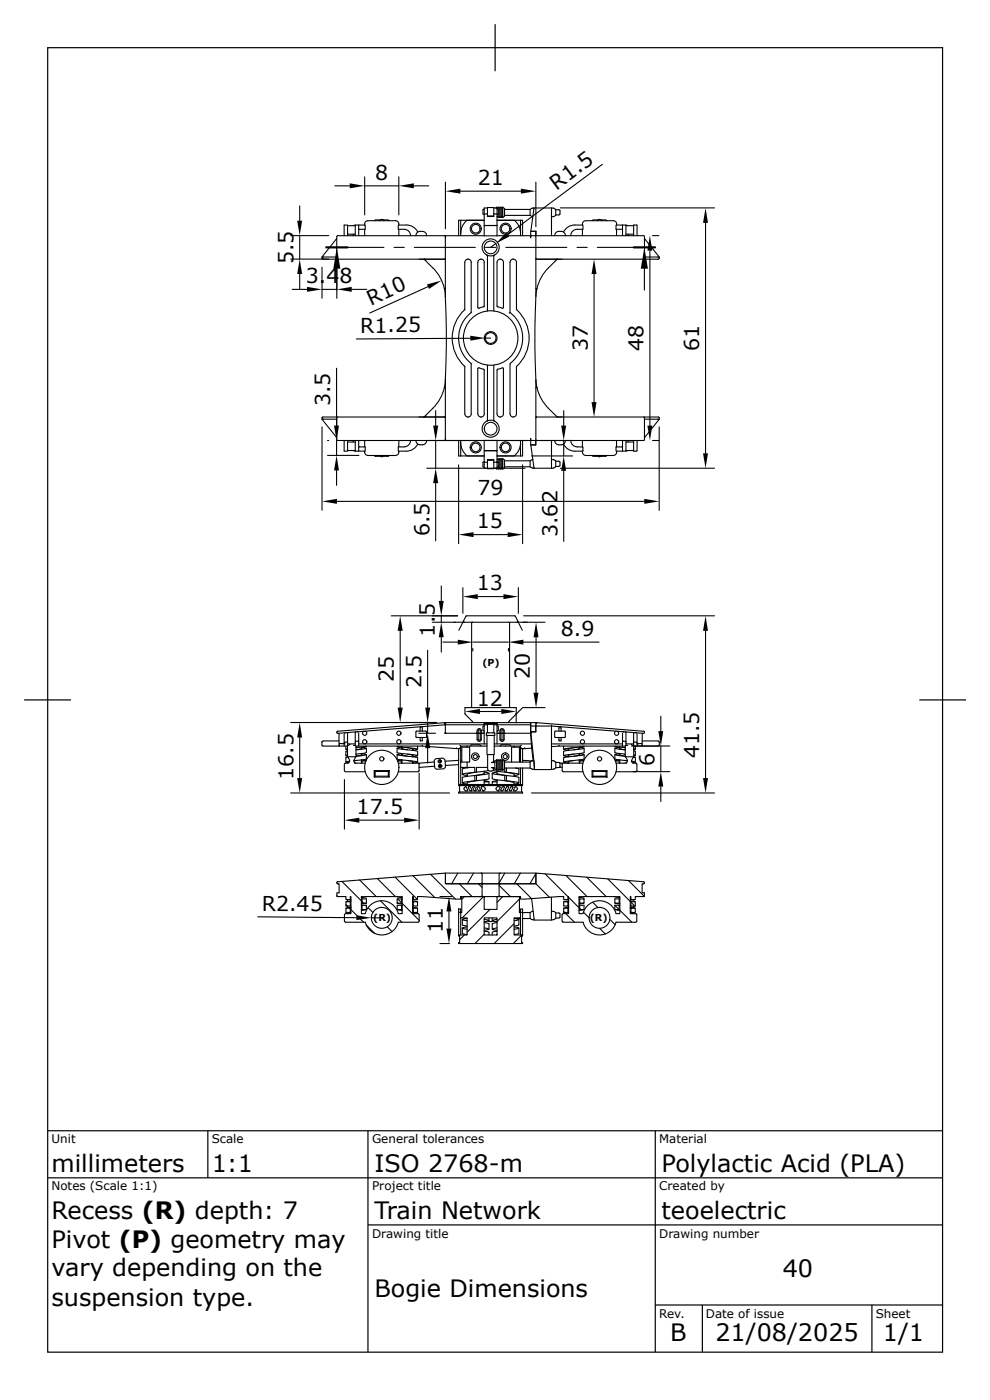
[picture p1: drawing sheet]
<svg xmlns="http://www.w3.org/2000/svg" width="210mm" height="297mm" viewBox="0 0 210 297" stroke-linecap="round" stroke-linejoin="round" font-family="sans-serif">
<g fill="none" stroke="#000" stroke-width=".23">
<path d="M71.1 39.5h3.2M77.4 37.6v8.1M77.4 39.5h7.3M84.7 37.6v8.1M87.9 39.5h3.1M94.6 38.7v9.9M113.8 38.7v9.4M127.9 34.9l-20.1 14.9M61.7 50h8.1M63.6 43.7v3.2M63.6 50v5M63.6 58.2v3.2"/>
<path d="M68.4 56.8v6.6M68.6 55.1h.1M71.5 54.6h-3.1l.2 .4M71.5 50.7l-3.1 3.9M71.5 56.8v6.6M73.1 50.1v-2.3h.7v2.3M73.8 52.5h7.7M73.8 47.9h1.6M73.8 49.7h1.6M75 49.7v.4M75.4 50.1v-2.3h.8v2.3M75.4 47.8l-.4 .1"/>
<path d="M76.2 47.8h1.3l.1 .1v.8h-1.3M76.3 48.7h-.1M77.4 47.8a.89 .89 0 0 1 1.3-.9h4.4a1.45 1.45 0 0 1 1.5 .4l.1 .5M77.4 48.7v1.4M80.6 46.9a.51 .51 0 0 1 .9 0M80.8 46.7h-1.1l-.2 .2M81.4 46.7h1.1l.1 .2M83.7 52.5h2.1M84.7 48.7v1.4M88 52.5h12.9M88.3 50.1a1.15 1.15 0 0 1 1.1-1 1.15 1.15 0 0 1 1.2 1M88.7 49.3a2.65 2.65 0 0 0-2.4-1.5h-1.7v.9a2.17 2.17 0 0 1 2.3 .6l.3 .8"/>
<path d="M90 55.1h.1M90.1 55l.4 .2M94.4 50l.2 .2M94.6 55.1h-4.6a13.9 13.9 0 0 1 3.6 4.1l.8 2.1M94.6 50.2v.3M94.6 50.2h.1M94.6 54.9l-.2 .1h-32.7M94.6 50.2v12.9l.2 7-.2 10.4v12.9M94.6 50.1v.1M97.8 40.6h12.8M97.8 49.6v-2.8h-.4v3.3M97.8 46.8h5"/>
<path d="M97.8 49.6v.5M98.7 55.7v10M98.7 55.7a.68 .68 0 0 1 .7-.7 .68 .68 0 0 1 .7 .7M99.2 46.8a3.6 3.6 0 0 0-1.4 2.8M99.3 55.1h.1M100.1 55.7l-.1 10.7M101.5 55.7v9.6l.1 .2 1.1-.3M101.5 55.7a.68 .68 0 0 1 .7-.7 .68 .68 0 0 1 .6 .7M102.1 55.1h.1M102.8 45.4h.7v.6h1.4v-.6h.6M102.8 44.4l-.2 .1v.9l.2 .2M102.8 55.7v9.3"/>
<path d="M103.1 52.5h2.2M103.4 54.2l.1 .1M103.5 44.2h-.7v3.7h2.7M103.5 45.4v-1.3h1.4v1.3M103.5 54.3v11.8M103.5 46h1.4M103.5 45.9h1.4M104.9 54.3v11.8M104.9 44.2h.9M105 54.2l-.1 .1M105.3 44.2l.2-.2v3.9M105.3 51.7l-1.1 .8"/>
<path d="M105.4 44v.2M105.5 44.4l.3 .1v.9l-.3 .2M105.5 50.1l-33.8-.1-.2 .2v4.7l.2 .1M105.5 50.1h7.2v.4v-.4h1.1v12.9l-.2 7 .2 10.6v13h-1.1v-.5v.5h-7.2v2.1h-2.7v-2.2l-8.2 .1v-.2M105.5 55.7a.68 .68 0 0 1 .7-.7 .68 .68 0 0 1 .7 .7M105.5 47.9h-2.7v2.2M105.5 46h.3M105.5 47.9v2.2M105.5 55.7v9.3M105.8 44.5v-.5h.2v2.2h-.2v-.7M106 44.2h.2M106 46h.2"/>
<path d="M106.2 55.1h.1M106.2 44h.2v2.2h-.2zM106.4 44.2h.3M106.4 46h.3M106.8 44l.3 .3v1.6l-.3 .3M106.8 44v2.2M106.9 55.7v9.6l-.2 .2-1-.3M107.1 45.7h5.5M107.1 44.5h5.5M107.4 52.5h13M108.3 55.7v10.7l-.2 .1M108.3 55.7a.68 .68 0 0 1 .7-.7 .68 .68 0 0 1 .7 .7"/>
<path d="M108.9 55.1h.1M109.2 46.8h-3.7h5M109.2 46.8a3.6 3.6 0 0 1 1.3 2.8M109.7 55.7v10M110.5 46.8h.5v3.3M110.5 46.8v3.3M112.6 44.5v1.2M112.6 45.7l.3 .3M112.7 50.1h.1M112.9 44.3l-.3 .2M112.9 45.9l.2 .1M113.1 46h.1"/>
<path d="M113.4 44.2l-.7 4.9h1.1M113.8 49.1v1l22.9-.1 .2 .2v4.7l-.2 .1M113.8 55.1h4.5M113.8 49.1h-1.1v1M116.4 56.9l-1.3 1.7-.6 1.3-.5 1.4M117.1 44.2v5.9M117.1 46h.4M117.7 44.3l.3 .2v1.2l-.3 .3M117.7 45.9l-.2 .1M117.7 44.2h-4.8M117.8 50.1a1.15 1.15 0 0 1 1.1-1 1.15 1.15 0 0 1 1.1 1M118 44.6h.7l.2 .2"/>
<path d="M118.3 55.1l-1.9 1.8M118.3 55l-.4 .2M118.9 44.8v.6M118.9 45.4l-.2 .2-.7 .1M119 44.2h32.7M119.7 49.3a2.65 2.65 0 0 1 2.4-1.5h1.7v.9a2.15 2.15 0 0 0-2.3 .6l-.3 .8M122.5 52.5h2.2M123.7 48.7v1.4M126.1 58.2v27.2M126.8 52.5h7.8M126.9 46.9a.51 .51 0 0 1 .9 0M127 46.7h-1.1l-.2 .2"/>
<path d="M127.6 46.7h1.1l.2 .2M130.9 47.6v.2M130.9 48.7v1.4M130.9 47.6a1.21 1.21 0 0 0-1.5-.7h-4.2a1.2 1.2 0 0 0-1.5 .7v.2M132.2 47.8h-1.4v.9h1.4M132.2 47.8h.7v2.3M132.2 47.8v2.3M132.9 47.9h1.7M132.9 49.7h1.7M132.9 47.8l.5 .1M133.4 49.7v.4M134.6 50.1v-2.3h.7v2.3"/>
<path d="M136.8 57.1v4.5M136.9 54.6h3.1v.3l-.2 .2-25.8-.1-.2-.1M136.9 50.7l3.1 3.9M138 53.2v37.2M138.6 50h1.3M149.8 47.3v49M62 61.5h3.2M68.4 61.5h3.1M71.5 78.2v12.2M74.7 61.5h3.2M90.9 60.9l-12.4 5.6M94.3 61.3h.2"/>
<path d="M94.4 61.3l.2 1.6M94.5 61.3h.1M94.6 62.9v.2M98.6 65.8a8.2 8.2 0 0 0 .1 12.1v10a.69 .69 0 0 0 .7 .7 .69 .69 0 0 0 .7-.7l-.1-10.7M98.7 65.7v.1M99.9 71.8l-24.2 .2M100 66.4a6.8 6.8 0 0 0 0 10.7M101.6 78.1l1.1 .3 .1 .2v9.3a.69 .69 0 0 1-.6 .7 .69 .69 0 0 1-.7-.7zM102.8 65l-.1 .2M103 71.8h1.2M103.5 77.6l-.1 11.8M104.9 77.6l.1 11.8"/>
<path d="M105.5 65l.2 .2M105.6 78.5l1.1-.4 .2 .2v9.6a.68 .68 0 0 1-.7 .7 .68 .68 0 0 1-.7-.7zM108.3 66.4a6.9 6.9 0 0 1 0 10.9M109.7 65.7v.1M109.7 65.8a8.2 8.2 0 0 1 0 12.1v10a.68 .68 0 0 1-.7 .7 .68 .68 0 0 1-.7-.7v-10.6M113.8 62.9h.1M113.8 61.3h.1M113.8 61.3h.2M114 61.3l-.2 1.6M68.4 89l3.1 4M68.4 90.7v17.7M68.6 88.6h25.8l.2 .2"/>
<path d="M68.6 88.6l-.2 .4h3.1M69.6 93.6h.2M69.6 96.7h6.6M71.5 93.6v3.1M71.5 99.9v3.2M71.7 88.6l-.2 .2v4.6l.2 .2h40.4M73.1 93.6v2.2h.7v-2.2M73.8 95.7h1.6M73.8 93.9h1.6M75 93.5v.4M75 95.7l.4 .1M75.4 93.6v2.2h.8v-2.2"/>
<path d="M76.2 94.9h.1M76.3 94.9h1.3v.8l-.1 .1h-1.3M77.4 95.8a1.11 1.11 0 0 0 1.6 .9h4.1a1.21 1.21 0 0 0 1.6-.7v-.2M77.4 93.6v1.3M79.5 96.7l.2 .2h1.1M80.6 96.7a.5 .5 0 0 0 .5 .3 .5 .5 0 0 0 .4-.3M82.6 96.7l-.1 .2h-1.1M84.7 93.6v1.3M87.2 93.5a1.38 1.38 0 0 1-1.4 1.4h-1.2v.9a4.2 4.2 0 0 0 3.5-.7l.6-.8M88.3 93.6a.85 .85 0 0 0 .9 .9M89 88.6h1M89.2 94.5h.5"/>
<path d="M90 88.6h4.6M90.5 88.4l-.4 .2M90.6 93.6a.85 .85 0 0 1-.9 .9M90.6 99.4h20.9M92.5 87.2v3.2M92.5 93.6v5.8M94.3 82.3h.2M94.4 82.3l-.5 1.4-.6 1.3a15.5 15.5 0 0 1-3.3 3.6M94.5 82.3h.1M94.6 80.5v.2M94.6 93.1v.3M94.6 80.7l-.2 1.6"/>
<path d="M94.6 93.4l-.2 .2M94.6 93.4h.1M97.4 93.6v3.2h5.4M97.4 98.7v16.8M97.8 94a3.6 3.6 0 0 0 1.4 2.8M97.8 93.6v3.2M99.3 88.6h.1M102.1 88.6h.1M102.8 98l-.2 .2v.9l.2 .1M102.8 98.2v1.2M103.5 98.2v1.3h1.4v-1.3M103.5 97.6h1.4"/>
<path d="M103.5 97.7h1.4M105.4 99.4v.2M105.5 98.2h-.6v-.6h-1.4v.6h-.7v-2.5h2.7v3.9l-.2-.2M105.5 98l.3 .2v.9l-.3 .1M105.5 97.6h.3M105.8 98.2v-.8h.2v2.2h-.2v-.5M106 97.6h.2M106.2 88.6h.1M106.2 97.4h.2v2.2h-.2zM106.4 97.6h.3M106.7 97.4l.4 .3v1.6l-.3 .3zM106.8 97.4v2.2"/>
<path d="M107.1 97.9h5.5M107.1 99.1h5.5M107.3 96.8h1.9M108.9 88.6h.1M110.5 93.6v3.2M110.6 94a3.6 3.6 0 0 1-1.4 2.8M111 93.6v3.2h-5.5M111 98.7v16.8M112.6 97.9v1.2M112.6 99.1l.3 .3M112.7 93.6h.1M112.7 93.6v.9"/>
<path d="M112.7 94.5l.7 4.9M112.9 96.8h8.7M112.9 97.7l-.3 .2M113.1 97.6h.1M113.1 97.6l-.2 .1M113.8 93.6v.9h-1.1M113.8 80.7l.2 1.6M113.8 82.3h.1M113.8 82.3h.2M114 88.6l-.2 .2M114 82.3l.5 1.4 .6 1.3 1.3 1.7M116.4 86.7l1.9 1.9h-4.5"/>
<path d="M117.1 93.6v5.8M117.1 97.6h.5a.77 .77 0 0 1 .4 1.1v.4l-.5 .3h-4.6M117.8 93.6a.85 .85 0 0 0 .9 .9M118 98h.7l.2 .2v.8l-.9 .1M118.6 94.5h.6M119 99.4h32.7M119.4 88.6h-1.1h21.5h.1l.1 .4M119.7 87.2v3.2M119.7 93.6v3.2M120 93.6a.85 .85 0 0 1-.8 .9M121.2 93.5a1.38 1.38 0 0 0 1.3 1.4h1.3v.9a4.2 4.2 0 0 1-3.5-.7l-.6-.8M123.7 95.8a1.13 1.13 0 0 0 1.5 .9h4.2a1.23 1.23 0 0 0 1.5-.7"/>
<path d="M123.7 93.6v1.3M125.7 96.7l.2 .2h1.1M126.9 96.7a.5 .5 0 0 0 .4 .3 .5 .5 0 0 0 .5-.3M128.9 96.7l-.2 .2h-1.1M130.9 93.6v1.3M130.9 95.8v.3M132.2 93.6v2.2M132.2 94.9h-1.4v.9h1.4M132.9 93.6v2.2h-.7M132.9 95.7h1.7M132.9 93.9h1.7M133.4 95.7l-.5 .1"/>
<path d="M133.4 93.5v.4M134.6 93.6v2.2h.7v-2.2M136.7 88.6l.2 .2v4.6l-.2 .2h-22.7l-.2-.2M136.9 89h3.1l-3.1 4M138.6 93.6h1.3M140 90.7v17.7M71.5 106.5h65.3M92.5 102.6v12.3M100.6 113.6h7.2M119.7 100v15M83.1 130.8h14.1M85 134v16.3"/>
<path d="M90.8 138.1v12.2M91.8 132.2h6.8M93.7 124.5v3.1M93.7 130.8v1.4M93.7 135.3v3.2M94.1 136.4h3.1M98.3 124.8v5.5M98.6 132.2h11.2M98.6 132.2l-.2-.3-1 2M100.3 132.1l-.1 .2v18M100.4 137.7v.6M100.4 136.4h7.6"/>
<path d="M101.5 126.7h5.4M108 137.7v.6M108 132.1l.2 .2M108.2 132.3v18M109.4 130.9l1.5 3M109.5 130.9l-10.4-.1-.7 1.1M109.8 132.2h5.9M110 131.9l-.2 .3M110.1 124.8v5.5M111.1 136.4h16.1M111.2 130.8h40.5M113.8 135.3v11.8"/>
<path d="M149.8 134v31.3M61.7 153.5h31M63.6 156.6v8.7M68.4 157.6v.7l.2 .1M68.4 157.6h.1M68.6 158.5h5.2M71.7 155.3l-.2 .2 .2 .3 22.9-1.9v1.8M72 157.4h-3.4l-.2 .2M72 155.7v2.1l1.1 .2M72 158.3h.1M72 158.2v.1M72 158.3l.1 .1"/>
<path d="M72.1 158l-.1 .2M73.1 158h.1M73.1 156v2.5M73.2 157.7h.6M73.2 157.6l-.1 .1M73.4 155.6l-.2 .1M73.4 158.5v.6M73.7 155.6l.1 2.9M73.8 159l-.4 .1 .4 .2M73.8 159.5l-.4 .1v.9M73.8 158h1.6M74.3 158.1l-.5 .2"/>
<path d="M75.1 158.3h.3M75.5 155.5l-.1 2.9 .2 .1v2.2h-1.8v-2.2M75.6 158.5h.6M75.6 158.8h.1M75.8 155.4l.3 .1M76.2 157.5l-.1-.1-.7 .2M76.2 155.7v2.8M76.2 158h27.2M76.7 158.8l.2 .1-.2 .1-1.1 .3 2.2-.4-1.1-.2v.3M77.5 155.3a.45 .45 0 0 1 .3 .7 .45 .45 0 0 1-.7 0 .45 .45 0 0 1 .2-.7M77.8 158.5l-2.2 .3M77.8 158.9v.9l-2.2 .4"/>
<path d="M84.3 158.5l4.4 .6-1.1 .3v-.4M84.3 158.9l.1 1 4.3 .6-1.1 .2v-.3M85.4 159v-.3l-1.1 .2 4.3 .6 .1 1M85.4 158.8l-.2 .1 .2 .1 1.1 .3M86.5 158.8l1.3 .3-.2 .2M88.3 155.5l.1 1.1h2l.2-.1M88.7 158.5v.6M88.9 155.7h3.6M89.2 155.3v-.9h.5v.9M89.2 156.6v.8h.5v-.8M89.7 158.3v.2h-13.5M89.7 158.5l7.2 .5"/>
<path d="M90.6 155.5v1M90.6 155.5l-.2-.2h-1.9l-.2 .2M90.8 153.5v2.2M90.8 158.9v3.2M94.4 155.7h8.4h-1.5v1.3M94.4 153.7l.2-.2v.4l-.2-.1M94.5 153.5h.1M94.6 153.5h19.2M94.6 153.5h.1M94.6 153.5l-22.9 1.8M94.6 155.6l.2 .1M94.6 153.5v.4h8.2"/>
<path d="M96.9 158.8v.2h.9M97.7 158.3l.1 .2M97.8 158.5h1.4M97.8 159v7.6h-.4v.2h13.6v-.2h-.5v-3.5M97.8 158.7h1.9v3.2h-1.9M97.8 158.7v.3l-.1-.2M97.8 158.5v.2M97.8 159h-.4v7.6M97.8 159.4h.3M98.1 158.7v3.2M98.8 151.7l1.6 1.8M98.8 151.7l-.1-1.4h10.9v3.3"/>
<path d="M99.2 158.5h4.2M99.2 158.5v.2M99.8 158.5a1.85 1.85 0 0 1 1.7-.3h.4l.3 .3M101.3 155.2v.4l-.2 .1M101.3 157a.45 .45 0 0 0 .5 .5 .45 .45 0 0 0 .4-.5M101.3 155.2a.45 .45 0 0 1 .5-.5 .45 .45 0 0 1 .4 .5M101.5 155.2l.1 1.8 .2 .2 .2-.2v-1.8M101.6 155.2l.2-.2 .2 .2M101.9 151.1h4.5M102.2 155.2v1.8M102.8 153.9v-.2h2.7v4.3M102.8 154.1l-.2 .2v.9l.2 .1"/>
<path d="M102.8 153.9v4.1M102.8 153.6h2.7v.1h-2.7zM102.8 153.9h.7M103.3 155.6h1.8v.6h-1.8zM103.4 156.2v4.1h1.5v-4.1M103.5 155.6v-1.8h1.4v1.8M104.9 153.9h7.8v-.4v.7h1.1v1.2h-1.1v.3M104.9 158.5h5.6M105.5 154.1l.3 .2v.9l-.3 .1M106.2 155.2v1.8a.45 .45 0 0 0 .4 .5 .45 .45 0 0 0 .5-.5v-1.3h-1.6h7.2M106.2 155.2a.45 .45 0 0 1 .4-.5 .45 .45 0 0 1 .5 .5M106.2 158.5a1.85 1.85 0 0 1 1.6-.3h.5l.2 .3"/>
<path d="M106.4 155.2v1.8l.2 .2 .2-.2v-1.8M106.4 155.2l.2-.2 .2 .2M107.1 155.2v.4l.2 .1M107.3 159.9h.1M107.3 159.9a.8 .8 0 0 0-.8 .8 .8 .8 0 0 0 .8 .8M107.4 159.9a.8 .8 0 0 1 .7 .8 .8 .8 0 0 1-.7 .8M108.2 153.1l-.3 .4M109.2 158.5v.2h1.3M109.2 158.7h-.6v3.2M109.6 151.6v.1M110.3 158.7v3.2M110.3 159.4h.2"/>
<path d="M110.5 159h.5v2.9M110.5 158.7v.3l.2-.2M110.5 158.5v.2M110.5 159v2.9M110.5 159h.9M110.7 158.3l-.2 .2M111 159h.1M111 150.3l-2.8 2.8M111.1 150.3h4.6M111.4 158.8v.2M112.7 153.9v1.8M112.7 155.7l.1 2.3h-7.9"/>
<path d="M112.7 155.7h.1M112.7 154.2l.8 9.3M112.9 158v.7M112.9 158.7l.3 2.9M112.9 158.9l-1.5 .1M113.8 153.9l.2 .3M113.8 153.5v1.9h-1.1v.3M113.8 153.5h.1M114 153.7l-.2-.2 22.9 1.8M117.1 154v.2h-3.1M117.1 158h15.1M117.8 155.5l.2-.2h1.9l.2 .2"/>
<path d="M117.8 155.5v1l.2 .1h1.9l.2-.1M118.7 158.3v.2h13.5M118.7 155.3v-.9h.4v.9M118.7 156.6v.8h.4v-.8M118.7 158.5l-1.6 .1M119.7 158.5v.6M120 155.5v1M121.9 158.8l-1.3 .3 .1 .2M123 158.8l.1 .1-.2 .1-1 .3M123 159v-.3l1 .2-4.2 .6-.1 1M124 158.5l-4.3 .6 1 .3v-.4M124 158.9v1l-4.3 .6 1 .2v-.3"/>
<path d="M130.6 158.5l2.1 .3M130.6 158.9v.9l2.1 .4M130.8 155.3a.45 .45 0 0 0-.3 .7 .45 .45 0 0 0 .8 0 .45 .45 0 0 0-.2-.7M131.6 158.8l-.1 .1 .2 .1 1 .3-2.1-.4 1-.2v.3M132.2 155.7v2.8M132.2 158.5h.6M132.6 155.4l-.3 .1M132.8 157.5h-.6M132.9 155.5v2.9l-.1 .1v2.2h1.8v-2.2M132.9 157.5v.1M132.9 158.3h.4M132.9 158h1.7"/>
<path d="M134 158.1l.6 .2M134.1 158.4h8.1M134.6 159l.3 .1-.3 .2M134.6 159.5l.3 .1v.9M134.6 157.6l.6 .1M134.7 155.6l-.1 .1v2.8M134.7 157.6l-.1 .1M134.9 158.5v.6M135 155.6l.2 .1M135.2 157.6l.1 .1M135.3 158h.1M135.3 156v2.5"/>
<path d="M136.2 158l.2 .2M136.4 158.3l-.1 .1M136.4 157.4h3.3l.3 .2v.7l-.2 .2h-5.2M136.4 155.7v2.1l-1.1 .2M136.4 158.3h.1M136.4 158.2v.1M136.7 155.3l.2 .2-.2 .3-19.6-1.6v9.3h-3.7M140 157.6h.1M140.3 152.1v3.2M140.3 158.4v5.5M61.7 168.4h33.8M73.1 162.3v1.4"/>
<path d="M73.1 163.7l.3 .2M73.1 165.6v10.5M73.3 163.9h4.3M73.8 160.4l-.4 .1 .4 .1M73.8 160.7a.82 .82 0 0 1 .2 1.3l-.7 .1-.2 .2M73.9 160.8l-.5 .2v.9M74.3 161.7l-.9 .1 .6 .2M75.3 162.1h2.3M75.6 160.2h.1M75.6 160.7l-.3 .5a.51 .51 0 0 0-.1 .5 .51 .51 0 0 0 .4 .4M75.6 161.5l-.4 .1M76.3 174.2h9.5"/>
<path d="M76.7 161.4l1 .2M76.7 160.2l.2 .1-.2 .1-1.1 .2 2.2-.3-1.1-.2v.3M76.7 161.5l1 .1M76.7 161.4v.7M76.9 161.6v.5M77.8 160.3v.9l-2.6 .4M79.5 163.7v1.3l.2-.1v-1M79.5 165h3.1M79.7 164.9h2.8M82.6 163.7l-.1 .2v1l.1 .1v-1.3h-3.1l.2 .2h2.8M84.3 160.3l.1 .9 4.3 .7-1.1 .2v-.3M84.4 161.6h.8"/>
<path d="M84.6 163.9h4.2M84.6 162.1h2.9a1.5 1.5 0 0 1 1.5 .2M85.4 160.4v-.3l-1.1 .2 4.2 .6 .2 .1v.9M85.4 161.4l-1 .2M85.4 161.5l-.2 .1v.5M85.4 161.4v.7M85.4 160.2l-.2 .1 .2 .1 1.1 .2M86.5 161.5l1.2 .3 .1 .1-.2 .1M86.5 160.2l1.2 .2 .1 .1-.2 .1M89 162.3v1.4M89 163.7l-.2 .2M89 164.2v11.9"/>
<path d="M92.2 161.8l-3.2 .3v.2M92.3 162.7l-3.3 .3M94.6 162.2v.7l-.3 .4-1.6 .1-.4-.3-.1-.8M94.6 162.1l-.1-.7-.4-.4-1.6 .2-.3 .3v.8M97.4 168.2h13.6v.2h-13.6zM97.4 162.4l-2.8 .2M97.4 161.5l-2.9 .2M97.6 166.8v1.4M97.8 166.8v-.2h12.7v.2M97.8 163h3v1l-2.6 .5 1 .2M97.8 161.5h.3M98.2 166.3v-1.2l2.6-.4v1.2l-2.6 .4 1 .2"/>
<path d="M98.5 167.5l.2-.3 .2-.1 .4 .7M98.5 167.5a.54 .54 0 0 0 .7 .5M99.2 161.9v1.2M99.3 167.8l-.1 .2M99.4 167.3l.3 .6M99.6 167.1h.3l.3 .7M99.6 167.1l-.1 .2M99.8 167.9l.3 .1M99.9 163l-1.7 .3v1.2M100.2 167.8l-.1 .2M100.4 167.3l.3 .6M100.4 167.3v-.2h.4l.3 .7"/>
<path d="M100.7 167.9l.3 .1M101 165.8l-1.7 .4-.1 .1v.3M101 164l-1.7 .4-.1 .5M101.1 167.8l-.1 .2M101.2 164h-.4M101.2 165.8l-.4 .1M101.3 167.3l.3 .6M101.3 167.3v-.2h.4l.3 .7M101.6 167.9l.1 .1M102 167.8v.1l-.3 .1M102.2 167.3l.3 .6M102.6 167.1h-.4v.2"/>
<path d="M102.6 168h.1M102.6 167.1l.4 .2v.2M102.8 164l1 .2-.7 .3-2.3 .2M102.8 163.8l-.1 .6-1.7 .3M102.8 165.8l1 .3h-1M102.8 165.6v1M103 167.5a.43 .43 0 0 1-.5 .4M103.5 163h-2.3v1l2.5-.3M103.5 160.3l.1 3 .2 .4a.68 .68 0 0 0 1-.4M103.8 164.2v1.2l-.7 .2-1.9 .2v-1.1M103.8 166.1v.5M104.5 164.2l.1 1.3 5.6 .8-1 .2"/>
<path d="M104.5 166.1h1M104.7 163.7l2.8 .3M104.8 160.3v1.4l-.4 .3h.7M104.8 161.7h.3M104.8 163.3h.3M105.1 163h-.7l.4 .3M105.1 161.7v.3M105.1 162v1.3M105.1 163.3l.3 .3M105.3 167.5a.43 .43 0 0 0 .6 .4M105.4 161.4v2.2M105.4 161.4l-.3 .3"/>
<path d="M105.5 165.8l-.9 .2-.1 .6M105.5 163.8l.2 .6 1.6 .3M105.5 164l-1 .2 2.7 .5v1.1M105.5 165.6v1M105.5 161.6h.3M105.5 163.4h.3M105.8 167.1h.4v.2M105.8 168h.1M105.8 161.4h.2v2.2h-.2zM105.8 167.1h-.2l-.3 .4M106 161.6h.2M106 163.4h.2"/>
<path d="M106.2 167.3l-.3 .6M106.2 161.4h.2v2.2h-.2zM106.3 167.8l.1 .1 .3 .1M106.4 161.6h.3M106.4 163.4h.3M106.7 161.4l.4 .3v1.6l-.3 .3zM106.8 161.4v2.2M106.8 167.9l-.1 .1M107.1 167.3l-.3 .6M107.1 167.3v-.2h-.4l-.4 .7M107.1 161.9h5.5M107.1 163.1h5.5"/>
<path d="M107.2 164.7l2.9 .4 .1 1.2M107.2 163.1v.9M107.3 167.8l.1 .2M107.3 164l1.7 .4 .2 .5M107.3 165.8l1.7 .4 .2 .1v.3M107.3 161.5h.1M107.5 163.1v.9l2.7 .5-1 .2M107.5 164.7v1.2M107.7 167.9l-.3 .1M108 167.3l-.3 .6M108 167.3v-.2h-.4l-.3 .7M108.2 167.8l.1 .2"/>
<path d="M108.6 167.9l-.3 .1M108.9 167.3l-.3 .6M108.9 167.3v-.2h-.4l-.3 .7M109.1 167.8l.1 .2M109.4 163.1l.8 .2v1.2M109.9 167.5a.54 .54 0 0 1-.7 .5M109.9 167.5l-.2-.3-.3-.1-.3 .7M110.3 161.5h.2M110.8 166.8v1.4M111 161.5l2.3 .1M111 163.1v3.5M112.6 161.9v1.2"/>
<path d="M112.6 163.1l.3 .2M112.9 168.4h38.8M112.9 161.6l-.3 .3M112.9 163.3l.2 .1M113.1 163.4h.3M113.3 161.6l.2 1.8M113.4 163.4l.1 .1M117.1 161.6h.6M117.1 163.4h.4M117.7 161.6l.3 .3v.4a.73 .73 0 0 1-.4 1.1h-.1M118 161.9l.9 .1v.8M118.9 163h.5"/>
<path d="M118.9 162.1h.5v.2a3.9 3.9 0 0 1 2.3-.2h2.1M118.9 162.8l-.2 .2h-.7M119.4 162.3v1.4l.2 .2M119.6 163.9h4.2M121.9 161.5l-1.2 .3-.1 .1 .1 .1M121.9 160.2l-1.2 .2-.1 .1 .1 .1M123 160.2l.1 .1-.2 .1-1 .2M123 161.4l1 .2M123 160.4v-.3l1 .2-4.1 .6-.2 .1v.9M123 161.5l.9 .1M123 161.4v.7M123.1 161.6v.5"/>
<path d="M124 160.3v.9l-4.3 .7 1 .2v-.3M125.7 163.7v1.3M125.9 164.9h2.8l.2 .1h-3.2zM125.9 163.9h2.8l.2-.2v1.3M125.9 163.9v1M128.7 163.9v1M128.9 163.7h-3.2l.2 .2M130.6 160.3v.9l2.6 .4M130.7 161.6h.8M130.8 163.9h4.2M130.8 162.1h2.3M131.6 160.2l-.1 .1 .2 .1 1.1 .2-2.2-.3 1-.2v.3"/>
<path d="M131.6 161.5l-.1 .1v.5M131.6 161.4l-1 .2M131.6 161.4v.7M132.7 161.5l.5 .1M132.8 160.7l.3 .5a.51 .51 0 0 1 .1 .5 .51 .51 0 0 1-.4 .4M134.1 161.7l.8 .1-.6 .2M134.4 163.9h7.8M134.5 160.8l.4 .2v.9M134.6 160.4l.3 .1-.3 .1M134.6 160.7a.87 .87 0 0 0-.4 1.2l.8 .2 .2 .2M135.2 162.3v1.4l-.2 .2M140.3 167.1v3.1"/>
<path d="M54.7 194.7l21 .2M71.5 190.2l.3 .2M71.5 187.6l.5 .1v1.9h-.5v.8h2v.7h.9v-.7h.1v3.7h-1.1l-.2 .2M71.7 187.3l-.2 .3M71.7 187.3l22.9-1.9v2.3h7.6M72.6 187.2l4.1 4.1M73.1 194.3l.1 1.3 .2 .3M73.4 195.9h4.2M73.5 192.1l.3 .3v.3h.7l-1 .2v.9h.9M73.8 191.1v.3M73.8 192.7l.1 .1M74.2 193.8l-.4 .3"/>
<path d="M74.2 192.9l.2 .2M74.4 192.9v.9l.1-.1M74.4 192.9h-.9M74.4 191.5v.9M74.4 191.5h-.9M74.5 191l-.1 .1M74.5 192.8l-.1 .1M74.5 192.4h-.1M74.5 191.4l-.1 .1M74.5 191.3l-1 .2v.9h.9M74.5 193.2l2.7 2.7M76.4 186.9l3.5 3.5"/>
<path d="M76.7 190.4h8.7v3.7h-.8a3.6 3.6 0 0 0-3.5-2.8 3.6 3.6 0 0 0-3.5 2.7l-.9 .1zM76.9 190.5h-.2M76.9 192.3h-.2M76.9 192.3h.9v.9l-1.1 .2M76.9 191.8l-.2 .1M76.9 190.9l-.2 .1M76.9 190.9v.9M76.9 192.3v.9M76.9 190.9h.9v.9M76.9 191.5l.3 .3M77.6 195.9a3.6 3.6 0 0 0 3.5 2.7 3.6 3.6 0 0 0 3.5-2.7M77.7 192.3l.1 .1"/>
<path d="M77.7 196.4l1.9 1.9M77.8 190.4l-1.1 .3M77.8 193.2l-1.1 .1M77.8 191.8l-1.1 .2M77.8 191.8h-.9M78.2 192.8l1 1M78.8 194.9l2.3 .1M80.1 186.6l3.9 3.8M80.8 191.3l4.5 4.6M82.2 196.9l1 1M83.9 186.3l4.8 4.8M84.3 190.4l1.1 .3"/>
<path d="M84.3 192.3h1v.9h-1zM84.3 193.2l1.1 .2M84.3 190.9h1v.9h-1zM84.3 191.8l1.1 .2M84.4 190.9l.9 .8M84.6 195.9h4.2M85.3 190.5h.1M85.3 193.2l.1 .1M85.3 192.3h.1M85.3 191.8l.1 .1M85.3 190.9l.1 .1M85.4 191.9l3.6 3.6"/>
<path d="M87.6 191l.2 .1M87.6 192.7l1.1 .2M87.6 193.7l.2 .1M87.6 192.8l.2 .1M87.6 191.3l1.1 .2M87.6 192.4h.2M87.6 191.4l.2 .1M87.7 186l4.6 4.6M87.8 192.9h.9v.9h-.9zM87.8 191.5h.9v.9h-.9zM89 194.3v1.3l-.2 .3M91.4 185.7l5.3 5.2"/>
<path d="M93.4 190.4h2.5M95.3 193.6v3.6M97.2 185.4l-1.3 2.3M97.4 193.1h.4v.7h-.4zM97.4 193.8v4.8M97.5 187.7l2.7 2.7M97.8 190.4h12.7v.3h-.2v3.1h.2v1.2h-1.3v3.6h1.8v.2h-.2v1.4h.2v.2h-13.6v-.2h.2v-1.4h-.2v-.2h1.8v-3.6h-1.4v-1.2h.3v-3.1h-.3zM97.8 193.8h.1M97.8 195v3.6M98.2 197.1v1.2l1 .2M98.2 195.3v1.2l1 .2M98.6 198.6l-1 1"/>
<path d="M98.6 190.4l-.5 .6M99.2 196.9l-1 .2 1 .3M99.2 195.1l-1 .2 1 .3M100.6 185.4l-1.4 2.3M101.6 187.7l.8 .8M102.2 187.7h4M102.2 185.4h-7.6v2.1l.2 .2h7.4M102.2 185.4h4M102.2 187.7l.2 .2v2.3l-.2 .2h-4.4v.6l-9.1-.6v.7h-.9v-.7h-.2v3.7h1.2l.2 .2M102.2 185.4l.2 .2v1.9l-.2 .2M102.8 195h2.7v3.6h-2.7zM102.8 195.3l1 .2-1 .3"/>
<path d="M102.8 197.8l1 .2v.6M102.8 196l1 .2v1.1M102.8 197.1l1 .2-1 .3M102.8 198.4l-1.9 2M103.7 195.6l.7 .1 .3-.1M103.8 195v.5M104 193.2l-4.8 4.8M104.5 195v.5M105.5 197.1l-1 .2 1 .3M105.5 195.3l-1 .2 1 .3M105.5 197.8l-1 .2v.6M105.5 196l-1 .2v1.1"/>
<path d="M105.7 190.4l-.2 .2v2.6h-2.7v-2.6l-.1-.2-4.5 4.6M106 187.9v2.4M106 188l2.4 2.4M106 190.2l.2 .2h4.3v.6l9.2-.6v.7h.9v-.7h.1v3.7h-1.1l-.2 .2M106 187.5l.2 .2M106.2 185.4h7.6v2.1l-.2 .2h-7.4M106.2 187.7l-.2 .2M106.2 185.4l-.2 .2M106.8 190.4l-1.3 1.3M107.2 185.4l-1.2 2.1v-1.9M109.2 195.1l1 .2-1 .3M109.2 196.9l1 .2-1 .3"/>
<path d="M109.2 196.2l-4.3 4.2M109.5 195.1h1M109.7 187.7l3.2 3.2 .6 4.5h3.6v-4.9M110.2 195.3v1.2l-1 .2M110.2 197.1v1.2l-1 .2M110.3 191l-4.8 4.7M110.5 185.4l-1.3 2.3M110.5 193.1h.5v.7h-.5zM110.5 193.8h-.2M110.5 195v3.6M110.5 194.8l-.1 .2M110.8 198.6l-1.8 1.8"/>
<path d="M111 193.8v4.8M111 195.1h1.6M111 193.8h1.6M112.6 193.8v1.3M112.6 195.1l.3 .2M112.9 193.6l-.3 .2M112.9 195.3l.5 .1M113.2 193.6h-.3M113.8 187.7l2.9 2.9M113.8 185.5l-1.3 2.2M115.8 185.6l4.8 4.8M117.1 193.6h.5l.4 .2v1.3l-.9 .3"/>
<path d="M118 193.9h.7M118.7 193.9l.2 .2v.8l-.9 .1M119.4 194.3v1.3M119.4 195.6l.2 .3M119.6 195.9h4.2M119.7 193.6l.2 .2M119.7 191.5h.9v.9h-.9zM120.1 194.1l1.9 1.8M120.2 186l4.5 4.4M120.6 192.9v.9l.2-.1M120.6 192.9h-.9M120.7 190.6l2.3 2.2"/>
<path d="M120.8 191l-.2 .1M120.8 192.8l-.2 .1M120.8 192.7l-1.1 .2v.9h.9M120.8 191.4l-.2 .1M120.8 192.4h-.2M120.8 191.3l-1.1 .2M123 190.4h8.6v3.7l-.8-.1a3.6 3.6 0 0 0-3.5-2.7 3.6 3.6 0 0 0-3.5 2.7l-.8 .1zM123.1 190.5h-.1M123.1 192.3h-.1M123.1 192.3h.9v.9l-1 .2M123.1 190.9h.9v.9h-.9zM123.1 190.9l-.1 .1"/>
<path d="M123.1 191.8l-.1 .1M123.1 192.3v.9M123.1 192.9l.2 .3M123.8 195.9a3.6 3.6 0 0 0 3.5 2.7 3.6 3.6 0 0 0 3.5-2.7M123.9 193.7l1.2 1.2M124 190.4l-1 .3M124 193.2l-1 .1M124 191.8l-1 .2M124.6 186.3l4.1 4.1M125.9 191.6l1.1 1.2M127.3 197.2l1.2 1.2M129 186.7l4.8 4.8"/>
<path d="M129.5 195.3l1.1 1.1M130.6 190.4l1 .3M130.6 192.3h.9v.9h-.9zM130.6 193.2l1 .2 2.6 2.5M130.6 192.3l.9 .9M130.8 195.9h4.2M131.5 190.5h.1M131.5 192.3h.1M131.5 193.2l.1 .1M131.5 191.8h-.9l1 .2M131.5 191.8l.1 .1M131.5 190.9v.9"/>
<path d="M131.6 191l-1-.1v.9M133.5 187l3.3 3.4M133.8 191l.2 .1M133.8 192.8l.2 .1M133.8 193.7l.2 .1M133.8 191.3l1.1 .2v.9h-1.1M133.8 191.4l.2 .1v.9M134 192.9h.9v.9h-.9zM134 191.5h.9M134 191.6l.8 .8M134.1 193.8l.5 .3M134.6 192.7l-.1 .1"/>
<path d="M134.6 192.4v.3h-.8l1.1 .2M134.6 191.1v.3M135.2 194.3v1.3l-.2 .3M136.7 187.3l-22.9-1.9v2.3h-7.6M136.7 187.3h.1v.4h-.4v1.9h.4v.8h-1.9v.7h-.9v-.7h-.2v3.7h1.2l.2 .2M93.4 200.4h2.1"/>
<circle cx="101" cy="48.6" r="1.18"/>
<circle cx="101" cy="48.6" r=".91"/>
<circle cx="104.2" cy="52.5" r="1.81"/>
<circle cx="104.2" cy="52.5" r="1.35"/>
<circle cx="107.4" cy="48.6" r="1.18"/>
<circle cx="107.4" cy="48.6" r=".91"/>
<circle cx="104.2" cy="71.8" r="1.14"/>
<circle cx="104.2" cy="71.8" r="1.35"/>
<circle cx="104.2" cy="71.8" r="5.8"/>
<circle cx="101" cy="95" r=".91"/>
<circle cx="101" cy="95" r="1.18"/>
<circle cx="104.2" cy="91.1" r="1.81"/>
<circle cx="104.2" cy="91.1" r="1.35"/>
<circle cx="107.4" cy="95" r=".91"/>
<circle cx="107.4" cy="95" r="1.18"/>
<circle cx="77.4" cy="157.6" r=".45"/>
<circle cx="84.7" cy="155.7" r=".45"/>
<circle cx="84.7" cy="157.6" r=".45"/>
<circle cx="123.7" cy="155.7" r=".45"/>
<circle cx="123.7" cy="157.6" r=".45"/>
<circle cx="130.9" cy="157.6" r=".45"/>
<circle cx="81.1" cy="163" r="3.6"/>
<circle cx="81.1" cy="161.2" r=".45"/>
<circle cx="93.4" cy="161.7" r=".35"/>
<circle cx="93.4" cy="161.7" r=".18"/>
<circle cx="93.5" cy="162.7" r=".35"/>
<circle cx="93.5" cy="162.7" r=".18"/>
<circle cx="100.9" cy="160.7" r=".8"/>
<circle cx="100.9" cy="160.7" r=".43"/>
<circle cx="107.3" cy="160.7" r=".43"/>
<circle cx="127.3" cy="161.2" r=".45"/>
<circle cx="127.3" cy="163" r="3.6"/>
<circle cx="81.1" cy="194.9" r="2.22"/>
<circle cx="127.3" cy="194.9" r="2.22"/>
</g>
<g fill="#000">
<path d="M74.3 38.9l3.1 .6-3.1 .5zM84.7 39.5l3.2-.6v1.1zM63.6 55l.6 3.2h-1.1zM63.1 46.9h1.1l-.6 3.1zM71.5 52.5l.8 4.6h-1.5zM94.6 40.6l3.2-.5v1zM107.5 49.4l.6 .9-2.8 1.4zM110.6 40.1l3.2 .5-3.2 .5zM126.1 55l.6 3.2h-1.1zM136.8 52.5l.8 4.6h-1.5zM138 50l.5 3.2h-1zM149.8 44.2l.5 3.1h-1z"/>
<path d="M65.2 60.9l3.2 .6-3.2 .5zM71.5 61.5l3.2-.6v1.1zM90.7 60.4l3.1-.8-2.7 1.8zM99.9 71.3l3.1 .5-3.1 .6zM71.5 96.7l.5 3.2h-1.1zM70.9 90.4h1.1l-.5 3.2zM92 90.4h1.1l-.6 3.2zM119.2 90.4h1l-.5 3.2zM125.6 85.4h1.1l-.6 3.2zM137.5 90.4h1l-.5 3.2zM149.3 96.3h1l-.5 3.1zM68.4 106.5l3.1-.5v1z"/>
<path d="M92.5 99.4l.6 3.2h-1.1zM97.4 113.6l3.2-.6v1.1zM107.8 113l3.2 .6-3.2 .5zM119.7 96.8l.5 3.2h-1zM136.8 106l3.2 .5-3.2 .5zM85 130.8l.5 3.2h-1.1zM93.2 127.6h1l-.5 3.2zM93.7 132.2l.5 3.1h-1zM97.2 135.9l3.2 .5-3.2 .5zM98.3 126.7l3.2-.5v1zM106.9 126.2l3.2 .5-3.2 .5zM108 136.4l3.1-.5v1z"/>
<path d="M113.8 132.2l.6 3.1h-1.1zM149.8 130.8l.5 3.2h-1zM63.6 153.5l.6 3.1h-1.1zM84.4 150.3h1.1l-.5 3.2zM90.8 155.7l.5 3.2h-1zM90.3 150.3h1l-.5 3.2zM98.7 151.1l3.2-.5v1.1zM106.4 150.6l3.2 .5-3.2 .6zM113.3 147.1h1.1l-.6 3.2zM139.8 155.3h1l-.5 3.1zM63.1 165.3h1.1l-.6 3.1zM73.1 174.2l3.2-.5v1z"/>
<path d="M85.8 173.7l3.2 .5-3.2 .5zM140.3 163.9l.5 3.2h-1zM149.3 165.3h1l-.5 3.1zM75.7 194.4l3.1 .5-3.1 .5zM94.8 197.2h1.1l-.6 3.2zM95.3 190.4l.6 3.2h-1.1z"/>
</g>
<path d="M69.3 52.5h4.5M134.6 52.5h4.5" fill="none" stroke="#000" stroke-width=".46"/>
<g fill="none" stroke="#000" stroke-width=".25">
<path d="M10.1 10.1h190.1v277.1h-190.1zM105.1 5.1v10M5.1 148.7h10M205.1 148.7h-9.9M10.1 240.2h190.1M10.1 250.2h190.1M44.1 240.2v10M78.1 240.2v47M139.1 240.2v47M78.1 260.2h122.1M139.1 277.2h61.1M149.1 277.2v10"/>
<path d="M185.2 277.2v10"/>
</g>
<g font-size="5.1">
<text x="10.9" y="249">millimeters</text>
<text x="45" y="249">1:1</text>
<text x="79.5" y="249">ISO 2768-m</text>
<text x="140.5" y="249">Polylactic Acid (PLA)</text>
<text x="10.9" y="258.9">Recess (R) depth: 7</text>
<text x="79.5" y="258.9">Train Network</text>
<text x="140.5" y="258.9">teoelectric</text>
<text x="10.9" y="265">Pivot (P) geometry may</text>
<text x="10.9" y="271.1">vary depending on the</text>
<text x="79.5" y="275.4">Bogie Dimensions</text>
<text x="166.2" y="271.3">40</text>
<text x="10.9" y="277.4">suspension type.</text>
<text x="142.3" y="284.8">B</text>
<text x="151.9" y="284.8">21/08/2025</text>
<text x="187.5" y="284.8">1/1</text>
</g>
<g font-size="4.4">
<text x="79.7" y="38.1">8</text>
<text x="101.5" y="39.3">21</text>
<text x="118.2" y="40.5" transform="rotate(-37 118.2 40.5)">R1.5</text>
<text x="62.3" y="56.1" transform="rotate(-90 62.3 56.1)">5.5</text>
<text x="64.9" y="60.1">3.</text>
<text x="69.3" y="60.1">4</text>
<text x="72.1" y="60.1">8</text>
<text x="78.7" y="64.9" transform="rotate(-24 78.7 64.9)">R10</text>
<text x="76.5" y="70.7">R1.25</text>
<text x="124.8" y="74.6" transform="rotate(-90 124.8 74.6)">37</text>
<text x="136.7" y="74.5" transform="rotate(-90 136.7 74.5)">48</text>
<text x="148.5" y="74.5" transform="rotate(-90 148.5 74.5)">61</text>
<text x="70.1" y="86.3" transform="rotate(-90 70.1 86.3)">3.5</text>
<text x="101.4" y="105.2">79</text>
<text x="91.2" y="113.9" transform="rotate(-90 91.2 113.9)">6.5</text>
<text x="101.3" y="112.2">15</text>
<text x="118.4" y="114.1" transform="rotate(-90 118.4 114.1)">3.62</text>
<text x="101.3" y="125.4">13</text>
<text x="92.4" y="135.2" transform="rotate(-90 92.4 135.2)">1.5</text>
<text x="119.1" y="135">8.9</text>
<text x="83.6" y="144.9" transform="rotate(-90 83.6 144.9)">25</text>
<text x="89.5" y="146.2" transform="rotate(-90 89.5 146.2)">2.5</text>
<text x="101.2" y="149.9">12</text>
<text x="112.5" y="144.2" transform="rotate(-90 112.5 144.2)">20</text>
<text x="148.5" y="161" transform="rotate(-90 148.5 161)">41.5</text>
<text x="62.3" y="165.7" transform="rotate(-90 62.3 165.7)">16.5</text>
<text x="139" y="162.6" transform="rotate(-90 139 162.6)">6</text>
<text x="75.7" y="172.9">17.5</text>
<text x="55.6" y="193.4" transform="rotate(1 55.6 193.4)">R2.45</text>
<text x="94.1" y="198.3" transform="rotate(-90 94.1 198.3)">11</text>
</g>
<g font-size="2.5">
<text x="10.9" y="242.9">Unit</text>
<text x="45" y="242.9">Scale</text>
<text x="79" y="242.9">General tolerances</text>
<text x="140" y="242.9">Material</text>
<text x="10.9" y="252.8">Notes (Scale 1:1)</text>
<text x="79" y="252.8">Project title</text>
<text x="140" y="252.8">Created by</text>
<text x="79" y="262.9">Drawing title</text>
<text x="140" y="262.9">Drawing number</text>
<text x="140" y="280">Rev.</text>
<text x="149.9" y="280">Date of issue</text>
<text x="186" y="280">Sheet</text>
</g>
<g font-size="2">
<text x="102.4" y="141.5">(P)</text>
<text x="79.3" y="195.6">(R)</text>
<text x="125.2" y="195.6">(R)</text>
</g>
</svg>
